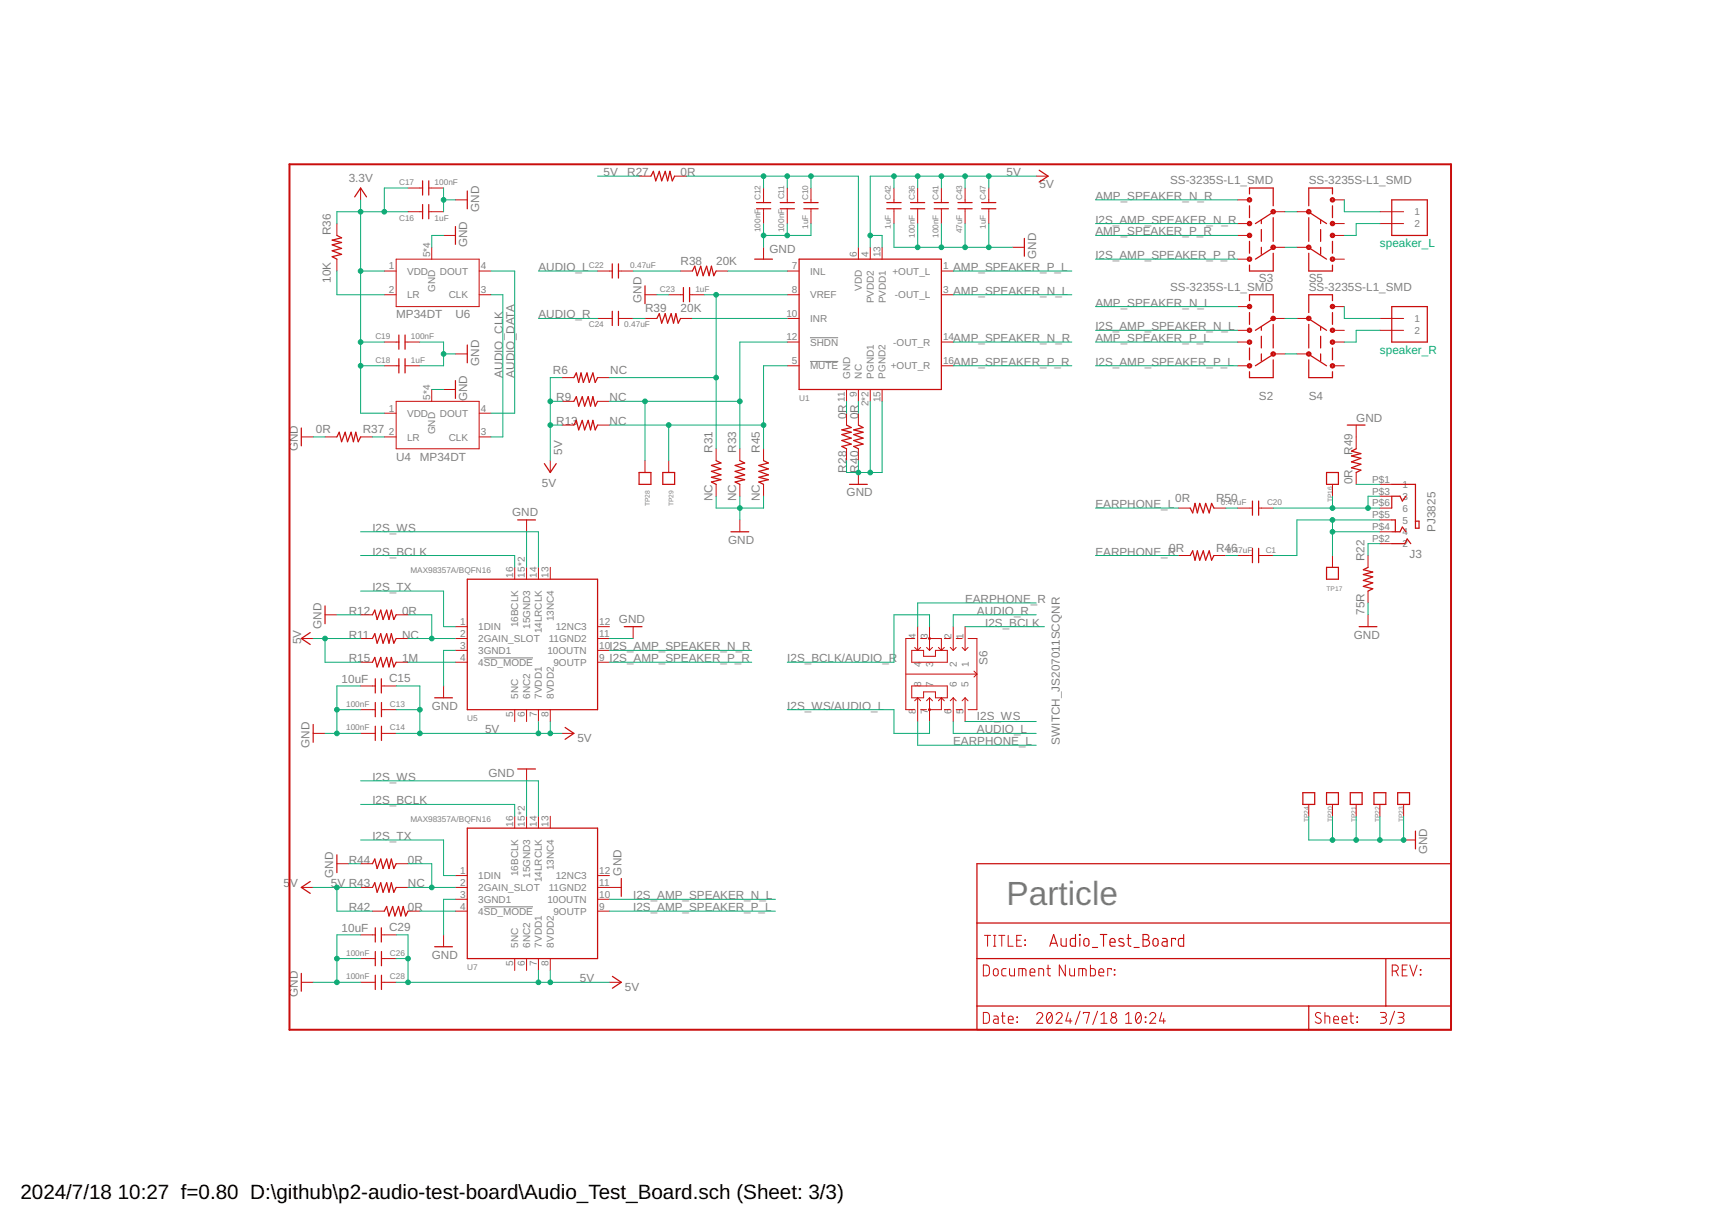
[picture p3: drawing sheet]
<svg xmlns="http://www.w3.org/2000/svg" width="297mm" height="210mm" viewBox="0 0 297 210" stroke-linecap="round" stroke-linejoin="round" font-family="sans-serif">
<path d="M138.8 57.9h4.9M138.8 61.9h4.9M82.9 112.7h8.5M82.9 155.4h8.5" fill="none" stroke="#808080" stroke-width=".17"/>
<path d="M49.6 28.2h199.1v148.2h-199.1z" fill="none" stroke="#c90d0c" stroke-width=".34"/>
<g fill="none" stroke="#c90d0c" stroke-width=".21">
<path d="M60.8 33.7l1-1.5 1 1.5M72.4 31v2.4M72.4 35.1v2.4M73.5 31v2.4M73.5 35.1v2.4M78.1 38.8v3.1M80.1 32.7v3.1M111.6 30.2l.4-.8 .4 1.6 .6-1.6 .4 1.6 .6-1.6 .4 1.6 .4-1.6 .4 1.6 .4-.8M129.7 35.8h2.4M129.7 34.7h2.4M133.7 35.8h2.5M133.7 34.7h2.5"/>
<path d="M137.8 35.8h2.4M137.8 34.7h2.4M152 35.8h2.5M152 34.7h2.5M156.1 35.8h2.4M156.1 34.7h2.4M160.1 35.8h2.5M160.1 34.7h2.5M164.2 35.8h2.4M164.2 34.7h2.4M168.3 35.8h2.4M168.3 34.7h2.4"/>
<path d="M178.1 29.2l1.5 1-1.5 1M214.2 33.2v-1h4v3.1M214.2 35.3v2M216.2 37.7v.6M216.2 39.3v2.1M218 36.5l-2.8 1.8M218.2 37.3v4.1M224.3 37.3v4.1M224.5 36.5l2.9 1.8M226.4 37.7v.6M226.4 39.3v2.1M228.4 33.2v-1h-4.1v3.1"/>
<path d="M228.4 35.3v2M238.5 34.2h6.1v6.1h-6.1zM57.7 40.3l.8 .4-1.6 .4 1.6 .5-1.6 .4 1.6 .6-1.6 .4 1.6 .6-1.6 .4 .8 .4M68.4 57.4v2.4M69.4 57.4v2.4M80.1 59.1v3.1M104.9 45.2v2.4M104.9 53.3v2.5M106 45.2v2.4M106 53.3v2.5M110.6 49v3M112.6 54.6l.4-.9 .4 1.7 .6-1.7 .4 1.7 .6-1.7 .4 1.7 .4-1.7 .4 1.7 .4-.8"/>
<path d="M117.1 49.3v2.4M118.2 49.3v2.4M118.7 46.4l.4-.8 .4 1.6 .6-1.6 .4 1.6 .6-1.6 .4 1.6 .4-1.6 .4 1.6 .4-.8M129.3 44.4h3.1M137 44.4h24.4v22.3h-24.4zM175.6 40.9v3M214.2 41.4v2M214.2 51.5v-1h4v3.1M214.2 53.6v2M214.2 59.6v2.1M216.2 42.4v1.2M216.2 56v.6"/>
<path d="M216.2 57.6v2M218 42.6l-2.8 1.8M218 54.8l-2.8 1.8M218.2 43.4v3h-4v-1M218.2 55.6v4M224.3 43.4v3h4.1v-1M224.3 55.6v4M224.5 42.6l2.9 1.8M224.5 54.8l2.9 1.8M226.4 42.4v1.2M226.4 56v.6M226.4 57.6v2"/>
<path d="M228.4 51.5v-1h-4.1v3.1M228.4 41.4v2M228.4 53.6v2M228.4 59.6v2.1M238.5 52.5h6.1v6.1h-6.1zM51.6 73.3v3.1M57.7 74.9l.4-.8 .4 1.6 .7-1.6 .4 1.6 .6-1.6 .4 1.6 .4-1.6 .4 1.6 .4-.8M68.4 61.5v2.4M69.4 61.5v2.4M78.1 65.2v3.1M93.3 79.4l1 1.6 1-1.6M98.4 64.7l.4-.8 .4 1.6 .4-1.6 .4 1.6 .6-1.6 .4 1.6 .6-1.6 .4 1.6 .4-.8"/>
<path d="M98.4 68.8l.4-.8 .4 1.6 .6-1.6 .4 1.6 .6-1.6 .4 1.6 .4-1.6 .4 1.6 .4-.8M98.4 72.8l.4-.8 .4 1.7 .6-1.7 .4 1.7 .6-1.7 .4 1.7 .4-1.7 .4 1.7 .4-.9M122.7 78.9l.9 .4-1.7 .5 1.7 .5-1.7 .5 1.7 .6-1.7 .4 1.7 .4-1.7 .4 .8 .4M126.8 78.9l.8 .4-1.6 .5 1.6 .5-1.6 .5 1.6 .6-1.6 .4 1.6 .4-1.6 .4 .8 .4M130.9 78.9l.8 .4-1.6 .5 1.6 .5-1.6 .5 1.6 .6-1.6 .4 1.6 .4-1.6 .4 .8 .4M145.1 72.8l.8 .5-1.6 .4 1.6 .4-1.6 .4 1.6 .6-1.6 .4 1.6 .6-1.6 .4 .8 .4M147.1 72.8l.8 .5-1.6 .4 1.6 .4-1.6 .4 1.6 .6-1.6 .4 1.6 .6-1.6 .4 .8 .4M216.2 60.6v1.3M218 60.9l-2.8 1.8M218.2 61.7v3h-4v-1M224.3 61.7v3h4.1v-1M224.5 60.9l2.9 1.8"/>
<path d="M226.4 60.6v1.3M230.9 72.8h3.1M232.5 76.9l-.9 .4 1.7 .4-1.7 .4 1.7 .4-1.7 .6 1.7 .4-1.7 .7 1.7 .4-.8 .4M80.1 99.3h22.3v22.3h-22.3zM88.7 89.1h3.1M109.5 81h2.1v2h-2.1zM113.6 81h2v2h-2zM125.3 91.1h3M145.6 83h3.1M204 95.2l.4-.8 .4 1.6 .4-1.6 .4 1.6 .6-1.6 .5 1.6 .6-1.6 .4 1.6 .4-.8M204 87.1l.4 .8 .4-1.6 .4 1.6 .4-1.6 .6 1.6 .5-1.6 .6 1.6 .4-1.6 .4 .8M214.7 85.9v2.4"/>
<path d="M214.7 94v2.4M215.7 85.9v2.4M215.7 94v2.4M227.4 97.2h2v2.1h-2zM227.4 81h2v2h-2zM234.5 97.2l-.8 .4 1.6 .4-1.6 .4 1.6 .4-1.6 .7 1.6 .4-1.6 .6 1.6 .4-.8 .4M238.5 83h4.1v7.5h.6v-1.2h-.6M238.5 89.1h.7v2M238.5 93.2h2.3l.4-.8 .6 .8M238.5 85v2.1M238.6 91.1h1.4l.4-.8 .6 .8M238.6 85h1.4l.4 .9 .6-.9"/>
<path d="M53.2 108.4l-1.6 1 1.6 1M55.7 103.8v3.1M63.8 113.5l.4-.9 .4 1.7 .7-1.7 .4 1.7 .6-1.7 .4 1.7 .4-1.7 .4 1.7 .4-.8M63.8 109.4l.4-.8 .4 1.6 .7-1.6 .4 1.6 .6-1.6 .4 1.6 .4-1.6 .4 1.6 .4-.8M63.8 105.3l.4-.8 .4 1.7 .7-1.7 .4 1.7 .6-1.7 .4 1.7 .4-1.7 .4 1.7 .4-.9M64.3 116.3v2.4M65.4 116.3v2.4M74.5 119.6h3.1M107 107.4h3M233 107.4h3M53.7 124.1v3.1M64.3 120.4v2.4"/>
<path d="M64.3 124.4v2.5M65.4 120.4v2.4M65.4 124.4v2.5M88.7 131.8h3.1M96.9 124.7l1.5 1-1.5 1M223.3 135.8h2v2h-2zM227.4 135.8h2v2h-2zM231.4 135.8h2.1v2h-2.1zM235.5 135.8h2v2h-2zM239.6 135.8h2v2h-2zM53.2 151l-1.6 1.1 1.6 1M57.7 146.5v3"/>
<path d="M63.8 152.1l.4-.8 .4 1.6 .7-1.6 .4 1.6 .6-1.6 .4 1.6 .4-1.6 .4 1.6 .4-.8M63.8 148l.4-.8 .4 1.6 .7-1.6 .4 1.6 .6-1.6 .4 1.6 .4-1.6 .4 1.6 .4-.8M64.3 159v2.4M65.4 159v2.4M65.9 156.1l.4-.8 .4 1.7 .6-1.7 .4 1.7 .6-1.7 .4 1.7 .4-1.7 .4 1.7 .4-.9M80.1 141.9h22.3v22.4h-22.3zM106.5 150.5v3.1M167.4 148h81.3v28.4h-81.3zM167.4 158.2h81.3M242.6 142.4v3.1M51.6 166.8v3M64.3 163v2.5"/>
<path d="M64.3 167.1v2.4M65.4 163v2.5M65.4 167.1v2.4M74.5 162.2h3.1M105 167.3l1.5 1-1.5 1M167.4 164.3h81.3M167.4 172.4h81.3M224.3 172.4v4M237.5 164.3v8.1"/>
</g>
<g fill="none" stroke="#c90d0c" stroke-width=".17">
<path d="M57.7 38.3v2M61.8 32.2v2M69.9 36.3h2.5M69.9 32.2h2.5M73.5 36.3h2.5M73.5 32.2h2.5M78.1 34.2h2M109.5 30.2h2.1M115.6 30.2h2.1M130.9 32.2v2.5M130.9 35.8v2.5M134.9 32.2v2.5"/>
<path d="M134.9 35.8v2.5M139 32.2v2.5M139 35.8v2.5M153.2 32.2v2.5M153.2 35.8v2.5M157.3 32.2v2.5M157.3 35.8v2.5M161.4 32.2v2.5M161.4 35.8v2.5M165.4 32.2v2.5M165.4 35.8v2.5M169.5 32.2v2.5"/>
<path d="M169.5 35.8v2.5M177.6 30.2h2M212.1 34.2h2.1M212.1 38.3h2.1M218.2 36.3h2.1M222.3 36.3h2M228.4 34.2h2M228.4 38.3h2M236.5 36.3h4.1M236.5 38.3h4.1M57.7 44.4v2M65.9 46.4h2"/>
<path d="M65.9 50.5h2M65.9 58.6h2.5M67.9 44.4h14.2v8.1h-14.2zM69.4 58.6h2.6M74 42.4v2M76 40.3h2.1M82.1 46.4h2.1M82.1 50.5h2.1M102.4 46.4h2.5M102.4 54.6h2.5M106 46.4h2.5M106 54.6h2.5"/>
<path d="M110.6 50.5h2M110.6 54.6h2M114.6 50.5h2.5M116.6 46.4h2.1M116.6 54.6h2.1M118.2 50.5h2.5M122.7 46.4h2.1M130.9 42.4v2M134.9 46.4h2.1M134.9 50.5h2.1M134.9 58.6h2.1M134.9 54.6h2.1"/>
<path d="M147.1 42.4v2M149.2 42.4v2M151.2 42.4v2M161.4 46.4h2M161.4 50.5h2M161.4 58.6h2M173.5 42.4h2.1M212.1 44.4h2.1M212.1 52.5h2.1M212.1 58.6h2.1M212.1 40.3h2.1M212.1 56.6h2.1"/>
<path d="M218.2 54.6h2.1M218.2 42.4h2.1M222.3 54.6h2M222.3 42.4h2M228.4 44.4h2M228.4 52.5h2M228.4 58.6h2M228.4 40.3h2M228.4 56.6h2M236.5 54.6h4.1M236.5 56.6h4.1M51.6 74.9h2.1"/>
<path d="M55.7 74.9h2M61.8 74.9h2M65.9 70.8h2M65.9 74.9h2M65.9 62.7h2.5M67.9 68.8h14.2v8.1h-14.2zM69.4 62.7h2.6M74 66.7v2.1M76 66.7h2.1M78.1 60.6h2M82.1 70.8h2.1M82.1 74.9h2.1"/>
<path d="M94.3 78.9v2.1M96.4 68.8h2M96.4 64.7h2M96.4 72.8h2M102.4 68.8h2.1M102.4 64.7h2.1M102.4 72.8h2.1M110.6 78.9v2.1M114.6 78.9v2.1M122.7 76.9v2M126.8 76.9v2M130.9 76.9v2"/>
<path d="M134.9 62.7h2.1M145.1 66.7v2.1M145.1 70.8v2M145.1 76.9v2M147.1 66.7v2.1M147.1 70.8v2M147.1 76.9v2M149.2 66.7v2.1M151.2 66.7v2.1M161.4 62.7h2M212.1 62.7h2.1M218.2 60.6h2.1"/>
<path d="M222.3 60.6h2M228.4 62.7h2M232.5 72.8v4.1M88.2 97.2v2.1M90.3 89.1v2M90.3 97.2v2.1M92.3 97.2v2.1M94.3 97.2v2.1M122.7 83v2M126.8 83v2M126.8 89.1v2M130.9 83v2"/>
<path d="M147.1 81v2M202 95.2h2M202 87.1h2M208.1 95.2h2M208.1 87.1h2M212.1 95.2h2.6M212.1 87.1h2.6M215.7 95.2h2.5M215.7 87.1h2.5M228.4 83v2M228.4 95.2v2M232.5 81v2"/>
<path d="M234.5 95.2v2M236.5 87.1h2M236.5 83h2M236.5 91.1h2M236.5 85h2M236.5 93.2h2M236.5 89.1h2M51.6 109.4h2.1M55.7 105.3h2M61.8 109.4h2M61.8 113.5h2M61.8 117.5h2.5"/>
<path d="M61.8 105.3h2M65.4 117.5h2.5M67.9 109.4h2M67.9 113.5h2M67.9 105.3h2M76 117.5v2.1M78.1 107.4h2M78.1 109.4h2M78.1 111.4h2M78.1 113.5h2M102.4 107.4h2.1M102.4 109.4h2.1"/>
<path d="M102.4 111.4h2.1M102.4 113.5h2.1M108.5 107.4v2M155.3 115.5h12.1M156.3 111.4h2v1.1h2v-1.1h2.1v2.1h-6.1zM156.3 117.5h6.1v2.1h-2.1v-1h-2v1h-2zM156.8 109.4h-1.5v12.2h1.5M156.8 110.9l.5 .5M157.3 107.4v4M157.3 119.6v4M157.3 119.6l.5 .5M157.3 119.6l-.5 .5"/>
<path d="M157.8 109.4h1M157.8 110.9l-.5 .5M158.8 110.9l.5 .5M159.3 109.4h2.1v2M159.3 107.4v4M159.3 119.6v4M159.3 119.6l.5 .5M159.3 119.6l-.5 .5M159.8 110.9l-.5 .5M160.8 110.9l.6 .5M161.4 119.6v2h-2.1M161.4 119.6l.5 .5"/>
<path d="M161.4 119.6l-.6 .5M161.9 109.4h1M161.9 110.9l-.5 .5M162.9 110.9l.5 .5M163.4 107.4v4M163.4 119.6v4M163.4 119.6l.5 .5M163.4 119.6l-.5 .5M163.9 109.4h1M163.9 110.9l-.5 .5M164.9 110.9l.5 .5M165.4 107.4v4"/>
<path d="M165.4 119.6v4M165.4 119.6l.5 .5M165.4 119.6l-.5 .5M165.9 109.4h1.5v12.2h-1.5M165.9 110.9l-.5 .5M166.9 115l.5 .5M167.4 115.5l-.5 .5M234.5 101.3v2M234.5 105.3v2.1M53.7 125.7h2M61.8 121.6h2.5M61.8 125.7h2.5"/>
<path d="M65.4 121.6h2.5M65.4 125.7h2.5M88.2 121.6v2M88.2 139.9v2M90.3 121.6v2M90.3 131.8v2M90.3 139.9v2M92.3 121.6v2M92.3 139.9v2M94.3 121.6v2M94.3 139.9v2M96.4 125.7h2"/>
<path d="M157.8 121.6h1M161.9 121.6h1M163.9 121.6h1M224.3 137.8v2.1M228.4 137.8v2.1M232.5 137.8v2.1M236.5 137.8v2.1M240.6 137.8v2.1M51.6 152.1h2.1M57.7 148h2.1M61.8 152.1h2M61.8 148h2"/>
<path d="M63.8 156.1h2.1M67.9 152.1h2M67.9 148h2M69.9 156.1h2.1M78.1 150h2M78.1 152.1h2M78.1 154.1h2M78.1 156.1h2M102.4 150h2.1M102.4 152.1h4.1M102.4 154.1h2.1M102.4 156.1h2.1"/>
<path d="M240.6 143.9h2M51.6 168.3h2.1M61.8 164.3h2.5M61.8 168.3h2.5M61.8 160.2h2.5M65.4 160.2h2.5M65.4 164.3h2.5M65.4 168.3h2.5M76 160.2v2M88.2 164.3v2M90.3 164.3v2M92.3 164.3v2"/>
<path d="M94.3 164.3v2M104.5 168.3h2M168.6 173.5h.6l.3 .3 .1 1-.1 .3-.3 .2h-.6zM168.6 165.4h.6l.3 .3 .1 1-.1 .3-.3 .2h-.6zM168.7 160.3h1.1M169.3 160.3v1.8M170.3 160.3h.4M170.3 162.1h.4M170.3 174.1h.6l.2 .2v1h-.5a.36 .36 0 0 1-.3-.3 .36 .36 0 0 1 .3-.4h.5M170.4 166.1l.3-.1 .3 .1 .1 .7a.41 .41 0 0 1-.4 .4 .41 .41 0 0 1-.4-.4zM170.5 160.3v1.8M171.2 160.3h1"/>
<path d="M171.6 174.1h.7M171.7 160.3v1.8M171.9 173.5v1.7l.4 .1M172.4 166h-.5l-.2 .3v.7l.2 .2h.5M172.8 160.3v1.8h.9M172.8 174.7h.9a.43 .43 0 0 0-.3-.6 .43 .43 0 0 0-.6 .4l.1 .8h.8M173 166l.1 1 .3 .2h.5v-1.2M174.3 161.1h.6M174.3 174.3l.1 .1zM174.3 175.1l.1 .1zM174.6 167.2v-1.2h1l.2 .1 .1 1.1M175.1 160.3h-.8v1.8h.8"/>
<path d="M175.2 166v1.2M175.7 161.1l.1 .1zM175.7 161.9l.1 .1zM176.6 166.6h.8a.43 .43 0 0 0-.3-.6 .43 .43 0 0 0-.5 .4v.7l.8 .1M177.7 173.9a.5 .5 0 0 1 .7-.4 .5 .5 0 0 1 .2 .8l-.9 1h1M178.1 167.2v-1.2h.5l.3 .2v1M179.4 166h.6M179.6 173.6l.3-.1a1.11 1.11 0 0 1 0 1.8 1.15 1.15 0 0 1-.3-1.7zM179.6 165.4l.1 1.6 .3 .2M180.3 173.9l-.8 1M181 173.9a.51 .51 0 0 1 .7-.4 .51 .51 0 0 1 .2 .8l-.9 1h1.1M182.6 165.4v1.8l-1-1.8v1.8"/>
<path d="M183.1 173.5l-.4 1.4h1M183.3 166l.1 1 .3 .2h.5v-1.2M183.4 174.5v.8M184.9 167.2v-1.2l1.2 .1 .1 1.1M185.1 173.3l-.8 2.3M185.5 166v1.2M185.7 173.7v-.2h1l-.5 1.8M186.9 165.4v1.8h.6l.2-.3v-.7l-.3-.2h-.5M188.1 173.3l-.8 2.3M188.3 166.6h.9a.44 .44 0 0 0-.3-.6 .44 .44 0 0 0-.6 .4l.1 .7 .8 .1M188.7 175.3h1M188.7 173.9l.5-.4v1.8"/>
<path d="M190.5 166.2v-.2h-.6v1.2M191 167l.1 .1zM191 166.1l.1 .1zM192.9 175.3h1.1M192.9 173.9l.6-.4v1.8M194.8 173.6l.3-.1a1.11 1.11 0 0 1 0 1.8h-.1a1.38 1.38 0 0 1-.2-1.7zM195.5 173.9l-.8 1M196.3 175.1l.1 .1zM196.3 174.3l.1 .1zM197.1 173.9a.5 .5 0 0 1 .7-.4 .5 .5 0 0 1 .1 .8l-.8 1h1M199.1 173.5l-.4 1.4h1.1M199.5 174.5v.8"/>
<path d="M226.4 173.6a.47 .47 0 0 0-.8 0 .47 .47 0 0 0 .1 .7l.6 .3a.47 .47 0 0 1 0 .7 .47 .47 0 0 1-.7-.1l-.2-.1M227.1 174.1h.6l.2 .2v1M227.1 173.5v1.8M228.6 174.7h.8a.43 .43 0 0 0-.3-.6 .43 .43 0 0 0-.5 .4l.1 .8h.7M230 174.7h.9a.43 .43 0 0 0-.3-.6 .43 .43 0 0 0-.6 .4l.1 .8h.8M231.4 174.1h.6M231.6 173.5v1.7l.4 .1M232.6 175.1l.1 .1zM232.6 174.3l.1 .1zM236.6 173.5h.6a.41 .41 0 0 1 .4 .4 .41 .41 0 0 1-.4 .4h-.4M237.1 174.3a.52 .52 0 0 1 .5 .5 .52 .52 0 0 1-.5 .5h-.5M238.6 166.4h.5a.52 .52 0 0 0 .6-.5 .52 .52 0 0 0-.6-.5h-.5v1.8"/>
<path d="M239 173.3l-.8 2.3M239.2 166.4l.5 .8M239.6 173.5h.6a.41 .41 0 0 1 .4 .4 .41 .41 0 0 1-.4 .4h-.4M240.1 174.3a.52 .52 0 0 1 .6 .5 .52 .52 0 0 1-.6 .5h-.5M240.3 166.2h.7M241.2 165.4h-.9v1.8h.9M241.6 165.4l.7 1.8 .6-1.8M243.4 166.1l.1 .1zM243.4 167l.1 .1z"/>
<circle cx="190.9" cy="174.8" r=".52"/>
<circle cx="190.9" cy="173.9" r=".41"/>
</g>
<g fill="none" stroke="#c90d0c" stroke-width=".19">
<path d="M179.9 162.1l.7-2 .7 2M180.1 161.6h1M181.9 160.8v1.1l.3 .2h.6v-1.3M184.3 160.1v2h-.6l-.2-.2v-.9l.2-.2h.6M185 160.1l.1 .1zM185.1 160.8v1.3M185.9 160.9l.1-.1a.44 .44 0 0 1 .6 .4v.5a.44 .44 0 0 1-.4 .4 .44 .44 0 0 1-.4-.4zM187.2 162.3h.9M188.6 160.1h1.1M189.1 160.1v2M190.2 161.5h.9a.47 .47 0 0 0-.3-.7 .47 .47 0 0 0-.6 .4l.1 .8 .8 .1M192.6 160.9l-.7-.1-.1 .4 .8 .4v.4a.75 .75 0 0 1-.8 0"/>
<path d="M193.2 160.8h.6M193.4 160.1v1.8l.4 .2M194.4 162.3h.9M195.9 160.1h.6a.44 .44 0 0 1 .4 .5 .44 .44 0 0 1-.4 .4 .56 .56 0 0 1 .5 .6 .56 .56 0 0 1-.5 .5h-.6zM195.9 161h.6M197.7 160.9l.2-.1a.44 .44 0 0 1 .6 .4v.5a.44 .44 0 0 1-.4 .4 .44 .44 0 0 1-.5-.4zM199.3 160.8h.5l.2 .2v1.1h-.5a.39 .39 0 0 1-.3-.4 .39 .39 0 0 1 .3-.3h.5M201.5 161v-.2h-.7v1.3M202.9 160.1v2h-.7l-.2-.3v-.8l.2-.2h.7"/>
</g>
<g fill="#c90d0c" stroke="#c90d0c" stroke-width=".17">
<path d="M159.2 121.5h.2v.2h-.2v-.1h.2h-.2z" fill-rule="evenodd"/>
<path d="M159.2 109.3h.2v.2h-.2v-.1h.2h-.2z" fill-rule="evenodd"/>
<path d="M224 42.2a.39 .39 0 0 1 .6-.1 .39 .39 0 0 1-.1 .6 .39 .39 0 0 1-.6-.3h.2l.1-.2a.18 .18 0 0 1 .3 .1 .18 .18 0 0 1-.1 .2 .18 .18 0 0 1-.2 0l-.3-.1z" fill-rule="evenodd"/>
<path d="M228 44.2a.39 .39 0 0 1 .7-.1 .39 .39 0 0 1-.1 .6 .39 .39 0 0 1-.6-.3h.2l.1-.2a.18 .18 0 0 1 .3 .1 .18 .18 0 0 1-.1 .3 .18 .18 0 0 1-.3-.1l-.2-.1z" fill-rule="evenodd"/>
<path d="M228 40.2a.39 .39 0 0 1 .7-.1 .39 .39 0 0 1-.2 .6 .39 .39 0 0 1-.5-.4h.2l.1-.1a.18 .18 0 0 1 .3 0 .18 .18 0 0 1-.1 .3 .18 .18 0 0 1-.3-.1l-.2-.1z" fill-rule="evenodd"/>
<path d="M228 38.1a.39 .39 0 0 1 .7-.1 .39 .39 0 0 1-.2 .7 .39 .39 0 0 1-.5-.4h.2l.1-.2a.18 .18 0 0 1 .3 .1 .18 .18 0 0 1-.1 .3 .18 .18 0 0 1-.3-.1l-.2-.1z" fill-rule="evenodd"/>
<path d="M228 34.1a.39 .39 0 0 1 .7-.1 .39 .39 0 0 1-.2 .6 .39 .39 0 0 1-.5-.4h.2l.1-.1a.18 .18 0 0 1 .3 0 .18 .18 0 0 1-.1 .3 .18 .18 0 0 1-.3-.1l-.2-.1z" fill-rule="evenodd"/>
<path d="M224 36.1a.39 .39 0 0 1 .6-.1 .39 .39 0 0 1-.1 .6 .39 .39 0 0 1-.6-.3h.2l.1-.2a.18 .18 0 0 1 .3 .1 .18 .18 0 0 1-.1 .2 .18 .18 0 0 1-.2 0l-.3-.1z" fill-rule="evenodd"/>
<path d="M217.9 42.2a.39 .39 0 0 1 .6-.1 .39 .39 0 0 1-.1 .6 .39 .39 0 0 1-.6-.3h.2l.1-.2a.18 .18 0 0 1 .3 .1 .18 .18 0 0 1-.1 .2 .18 .18 0 0 1-.2 0l-.3-.1z" fill-rule="evenodd"/>
<path d="M213.8 44.2a.39 .39 0 0 1 .7-.1 .39 .39 0 0 1-.2 .6 .39 .39 0 0 1-.5-.3h.2l.1-.2a.18 .18 0 0 1 .2 .1 .18 .18 0 0 1 0 .3 .18 .18 0 0 1-.3-.1l-.2-.1z" fill-rule="evenodd"/>
<path d="M213.8 40.2a.39 .39 0 0 1 .7-.1 .39 .39 0 0 1-.2 .6 .39 .39 0 0 1-.5-.4h.2l.1-.1a.18 .18 0 0 1 .2 0 .18 .18 0 0 1 0 .3 .18 .18 0 0 1-.3-.1l-.2-.1z" fill-rule="evenodd"/>
<path d="M213.8 38.1a.39 .39 0 0 1 .7-.1 .39 .39 0 0 1-.2 .7 .39 .39 0 0 1-.5-.4h.2l.1-.2a.18 .18 0 0 1 .2 .1 .18 .18 0 0 1 0 .3 .18 .18 0 0 1-.3-.1l-.2-.1z" fill-rule="evenodd"/>
<path d="M213.8 34.1a.39 .39 0 0 1 .7-.1 .39 .39 0 0 1-.2 .6 .39 .39 0 0 1-.5-.4h.2l.1-.1a.18 .18 0 0 1 .2 0 .18 .18 0 0 1 0 .3 .18 .18 0 0 1-.3-.1l-.2-.1z" fill-rule="evenodd"/>
<path d="M217.9 36.1a.39 .39 0 0 1 .6-.1 .39 .39 0 0 1-.1 .6 .39 .39 0 0 1-.6-.3h.2l.1-.2a.18 .18 0 0 1 .3 .1 .18 .18 0 0 1-.1 .2 .18 .18 0 0 1-.2 0l-.3-.1z" fill-rule="evenodd"/>
<path d="M224 60.5a.39 .39 0 0 1 .6-.1 .39 .39 0 0 1-.1 .6 .39 .39 0 0 1-.6-.4h.2a.19 .19 0 0 1 .3-.1 .19 .19 0 0 1 0 .3l-.5-.2z" fill-rule="evenodd"/>
<path d="M228 62.5a.39 .39 0 0 1 .7-.1 .39 .39 0 0 1-.2 .6 .39 .39 0 0 1-.5-.3h.2a.19 .19 0 0 1 .3-.2 .19 .19 0 0 1 0 .3l-.5-.1z" fill-rule="evenodd"/>
<path d="M228 58.4a.39 .39 0 0 1 .7-.1 .39 .39 0 0 1-.2 .7 .39 .39 0 0 1-.5-.4h.2a.19 .19 0 0 1 .3-.1 .19 .19 0 0 1 0 .3l-.5-.2z" fill-rule="evenodd"/>
<path d="M228 56.4a.39 .39 0 0 1 .7-.1 .39 .39 0 0 1-.1 .6 .39 .39 0 0 1-.6-.3h.2l.1-.2a.18 .18 0 0 1 .3 .1 .18 .18 0 0 1-.1 .2 .18 .18 0 0 1-.3 0l-.2-.1z" fill-rule="evenodd"/>
<path d="M228 52.3a.39 .39 0 0 1 .7-.1 .39 .39 0 0 1-.1 .7 .39 .39 0 0 1-.6-.4h.2l.1-.1a.18 .18 0 0 1 .3 0 .18 .18 0 0 1-.1 .3 .18 .18 0 0 1-.3-.1l-.2-.1z" fill-rule="evenodd"/>
<path d="M224 54.4a.39 .39 0 0 1 .6-.1 .39 .39 0 0 1-.1 .6 .39 .39 0 0 1-.6-.3h.2l.1-.2a.18 .18 0 0 1 .3 .1 .18 .18 0 0 1-.1 .2 .18 .18 0 0 1-.2 0l-.3-.1z" fill-rule="evenodd"/>
<path d="M217.9 60.5a.39 .39 0 0 1 .6-.1 .39 .39 0 0 1-.1 .6 .39 .39 0 0 1-.6-.4h.2a.19 .19 0 0 1 .3-.1 .19 .19 0 0 1 0 .3l-.5-.2z" fill-rule="evenodd"/>
<path d="M213.8 62.5a.39 .39 0 0 1 .7-.1 .39 .39 0 0 1-.2 .6 .39 .39 0 0 1-.5-.3h.2l.1-.2a.18 .18 0 0 1 .2 .1 .18 .18 0 0 1 0 .2 .18 .18 0 0 1-.3 0v-.1h-.2z" fill-rule="evenodd"/>
<path d="M213.8 58.4a.39 .39 0 0 1 .7-.1 .39 .39 0 0 1-.2 .7 .39 .39 0 0 1-.5-.4h.2l.1-.1a.18 .18 0 0 1 .2 0 .18 .18 0 0 1 0 .3 .18 .18 0 0 1-.3-.1v-.1h-.2z" fill-rule="evenodd"/>
<path d="M213.8 56.4a.39 .39 0 0 1 .7-.1 .39 .39 0 0 1-.2 .6 .39 .39 0 0 1-.5-.3h.2l.1-.2a.18 .18 0 0 1 .2 .1 .18 .18 0 0 1 0 .2 .18 .18 0 0 1-.3 0l-.2-.1z" fill-rule="evenodd"/>
<path d="M213.8 52.3a.39 .39 0 0 1 .7-.1 .39 .39 0 0 1-.2 .7 .39 .39 0 0 1-.5-.4h.2l.1-.1a.18 .18 0 0 1 .2 0 .18 .18 0 0 1 0 .3 .18 .18 0 0 1-.3-.1l-.2-.1z" fill-rule="evenodd"/>
<path d="M217.9 54.4a.39 .39 0 0 1 .6-.1 .39 .39 0 0 1-.1 .6 .39 .39 0 0 1-.6-.3h.2l.1-.2a.18 .18 0 0 1 .3 .1 .18 .18 0 0 1-.1 .2 .18 .18 0 0 1-.2 0l-.3-.1z" fill-rule="evenodd"/>
</g>
<g fill="none" stroke="#0dab76" stroke-width=".17">
<path d="M61.8 34.2v36.6h4.1M69.9 36.3h-12.2v2M69.9 32.2h-4v4.1M76 32.2v4.1M76 34.2h2.1M102.4 30.2h7.1M117.7 30.2h29.4v12.2M130.9 30.2v2M130.9 38.3v4.1M134.9 30.2v2M134.9 38.3v2M139 38.3v2h-8.1"/>
<path d="M139 30.2v2M153.2 30.2v2M153.2 38.3v4.1h20.3M157.3 30.2v2M157.3 38.3v4.1M161.4 30.2v2M161.4 38.3v4.1M165.4 30.2v2M165.4 38.3v4.1M169.5 30.2v2M169.5 38.3v4.1M177.6 30.2h-28.4v12.2"/>
<path d="M187.8 34.2h24.3M187.8 38.3h24.3M220.3 36.3h2M230.4 34.2v2.1h6.1M236.5 38.3h-4v2h-2.1M57.7 46.4v4.1h8.2M61.8 58.6h4.1M61.8 46.4h4.1M72 58.6h4v4.1h-4M76 40.3h-2v2.1M84.2 50.5h2v24.4h-2M84.2 46.4h4v24.4h-4"/>
<path d="M92.3 46.4h10.1M92.3 54.6h10.1M108.5 46.4h8.1M108.5 54.6h2.1M112.6 50.5h2M118.7 54.6h16.2M120.7 50.5h14.2M122.7 50.5v26.4M124.8 46.4h10.1M134.9 58.6h-8.1v18.3M149.2 40.3h2v2.1M163.4 58.6h20.3"/>
<path d="M163.4 50.5h20.3M163.4 46.4h20.3M187.8 40.3h24.3M187.8 58.6h24.3M187.8 52.5h24.3M187.8 56.6h24.3M187.8 44.4h24.3M220.3 42.4h2M220.3 54.6h2M230.4 52.5v2.1h6.1M236.5 56.6h-4v2h-2.1M53.7 74.9h2"/>
<path d="M61.8 62.7h4.1M63.8 74.9h2.1M74 66.7h2M76 60.6h2.1M94.3 72.8h2.1M94.3 68.8h2.1M96.4 64.7h-2.1v14.2M104.5 72.8h26.4M104.5 68.8h22.3M104.5 64.7h18.2M110.6 68.8v10.1M114.6 72.8v6.1"/>
<path d="M134.9 62.7h-4v14.2M145.1 68.8v2M147.1 68.8v2M147.1 78.9v2.1M149.2 68.8v12.2M151.2 68.8v12.2h-6.1v-2.1M163.4 62.7h20.3M187.8 62.7h24.3M220.3 60.6h2M61.8 95.2h26.4v2M61.8 91.1h30.5v6.1M90.3 91.1v6.1"/>
<path d="M122.7 85v2.1h8.2v-2.1M126.8 85v4.1M187.8 87.1h14.2M187.8 95.2h14.2M210.1 87.1h2M210.1 95.2h2M218.2 87.1h18.3M228.4 85v2.1M228.4 89.1v6.1M228.4 91.1h8.1M232.5 83h4M236.5 85h-2v2.1"/>
<path d="M236.5 93.2h-2v2M236.5 89.1h-14.2v6.1h-4.1M53.7 109.4h8.1M55.7 109.4v4.1h6.1M57.7 105.3h4.1M61.8 117.5h-4.1v8.2M61.8 101.3h14.2v6.1h2.1M67.9 117.5h4.1v8.2M69.9 105.3h4.1v4.1M69.9 109.4h8.2M69.9 113.5h8.2M78.1 111.4h-2.1v6.1"/>
<path d="M104.5 111.4h24.3M104.5 109.4h4M104.5 113.5h24.3M159.3 107.4v-2.1h-6.1v8.2h-18.3M165.4 107.4h13.6M177.6 105.3h-14.2v2.1M177.6 103.3h-20.3v4.1M234.5 103.3v2M55.7 125.7h6.1M57.7 121.6h4.1M61.8 137.8h26.4v2.1M61.8 133.8h30.5v6.1"/>
<path d="M67.9 125.7h28.5M67.9 121.6h4.1M90.3 133.8v6.1M92.3 123.6v2.1M94.3 123.6v2.1M134.9 121.6h18.3v4.1h6.1v-2.1M157.3 123.6v4.1h20.3M163.4 123.6v2.1h14.2M165.4 123.6h12.2M224.3 139.9v4h16.3v-4M228.4 139.9v4M232.5 139.9v4"/>
<path d="M236.5 139.9v4M53.7 152.1h8.1M57.7 152.1v4h6.1M59.8 148h2M61.8 143.9h14.2v6.1h2.1M69.9 148h4.1v4.1M69.9 152.1h8.2M72 156.1h6.1M78.1 154.1h-2.1v6.1M104.5 154.1h28.4M104.5 156.1h28.4M53.7 168.3h8.1"/>
<path d="M57.7 164.3h4.1M61.8 160.2h-4.1v8.1M67.9 160.2h2v8.1M67.9 168.3h36.6M67.9 164.3h2M92.3 166.3v2M94.3 166.3v2"/>
</g>
<g fill="#0dab76" stroke="#0dab76" stroke-width=".17">
<circle cx="57.7" cy="125.7" r=".4"/>
<circle cx="57.7" cy="121.6" r=".4"/>
<circle cx="76" cy="34.2" r=".4"/>
<circle cx="76" cy="60.6" r=".4"/>
<circle cx="147.1" cy="81" r=".4"/>
<circle cx="149.2" cy="81" r=".4"/>
<circle cx="57.7" cy="168.3" r=".4"/>
<circle cx="57.7" cy="164.3" r=".4"/>
<circle cx="126.8" cy="87.1" r=".4"/>
<circle cx="130.9" cy="40.3" r=".4"/>
<circle cx="134.9" cy="40.3" r=".4"/>
<circle cx="161.4" cy="42.4" r=".4"/>
<circle cx="157.3" cy="42.4" r=".4"/>
<circle cx="165.4" cy="42.4" r=".4"/>
<circle cx="169.5" cy="42.4" r=".4"/>
<circle cx="240.6" cy="143.9" r=".4"/>
<circle cx="236.5" cy="143.9" r=".4"/>
<circle cx="232.5" cy="143.9" r=".4"/>
<circle cx="228.4" cy="143.9" r=".4"/>
<circle cx="74" cy="109.4" r=".4"/>
<circle cx="74" cy="152.1" r=".4"/>
<circle cx="130.9" cy="72.8" r=".4"/>
<circle cx="114.6" cy="72.8" r=".4"/>
<circle cx="126.8" cy="68.8" r=".4"/>
<circle cx="110.6" cy="68.8" r=".4"/>
<circle cx="122.7" cy="64.7" r=".4"/>
<circle cx="122.7" cy="50.5" r=".4"/>
<circle cx="228.4" cy="89.1" r=".4"/>
<circle cx="228.4" cy="91.1" r=".4"/>
<circle cx="234.5" cy="87.1" r=".4"/>
<circle cx="228.4" cy="87.1" r=".4"/>
<circle cx="130.9" cy="30.2" r=".4"/>
<circle cx="139" cy="30.2" r=".4"/>
<circle cx="134.9" cy="30.2" r=".4"/>
<circle cx="149.2" cy="40.3" r=".4"/>
<circle cx="153.2" cy="30.2" r=".4"/>
<circle cx="157.3" cy="30.2" r=".4"/>
<circle cx="161.4" cy="30.2" r=".4"/>
<circle cx="165.4" cy="30.2" r=".4"/>
<circle cx="169.5" cy="30.2" r=".4"/>
<circle cx="94.3" cy="125.7" r=".4"/>
<circle cx="92.3" cy="125.7" r=".4"/>
<circle cx="72" cy="121.6" r=".4"/>
<circle cx="72" cy="125.7" r=".4"/>
<circle cx="69.9" cy="164.3" r=".4"/>
<circle cx="69.9" cy="168.3" r=".4"/>
<circle cx="92.3" cy="168.3" r=".4"/>
<circle cx="94.3" cy="168.3" r=".4"/>
<circle cx="94.3" cy="72.8" r=".4"/>
<circle cx="94.3" cy="68.8" r=".4"/>
<circle cx="55.7" cy="109.4" r=".4"/>
<circle cx="57.7" cy="152.1" r=".4"/>
<circle cx="61.8" cy="46.4" r=".4"/>
<circle cx="65.9" cy="36.3" r=".4"/>
<circle cx="61.8" cy="62.7" r=".4"/>
<circle cx="61.8" cy="36.3" r=".4"/>
<circle cx="61.8" cy="58.6" r=".4"/>
</g>
<text font-size="5.7" fill="#808080" x="172.5" y="155.1">Particle</text>
<g font-size="3.5">
<text x="3.5" y="205.4">2024/7/18</text>
<text x="20.2" y="205.4">10:27 f=0.80 D:\github\p2-audio-test-board\Audio_Test_Board.sch (Sheet: 3/3)</text>
</g>
<g font-size="2" fill="#808080">
<text x="59.8" y="31.2">3.3V</text>
<text x="103.5" y="30.2">5V</text>
<text x="107.5" y="30.2">R27</text>
<text x="116.7" y="30.2">0R</text>
<text x="172.5" y="30.2">5V</text>
<text x="178.2" y="32.2">5V</text>
<text x="187.8" y="34.2">AMP_SPEAKER_N_R</text>
<text x="200.6" y="31.6">SS-3235S-L1_SMD</text>
<text x="224.3" y="31.6">SS-3235S-L1_SMD</text>
<text x="56.7" y="40.3" transform="rotate(-90 56.7 40.3)">R36</text>
<text x="82.1" y="36.3" transform="rotate(-90 82.1 36.3)">GND</text>
<text x="187.8" y="38.3">I2S_AMP_SPEAKER_N_R</text>
<text x="187.8" y="40.3">AMP_SPEAKER_P_R</text>
<text x="80.1" y="42.4" transform="rotate(-90 80.1 42.4)">GND</text>
<text x="92.3" y="46.4">AUDIO_L</text>
<text x="116.7" y="45.4">R38</text>
<text x="122.8" y="45.4">20K</text>
<text x="131.9" y="43.4">GND</text>
<text x="163.4" y="46.4">AMP_SPEAKER_P_L</text>
<text x="177.6" y="44.4" transform="rotate(-90 177.6 44.4)">GND</text>
<text x="187.8" y="44.4">I2S_AMP_SPEAKER_P_R</text>
<text x="56.7" y="48.5" transform="rotate(-90 56.7 48.5)">10K</text>
<text x="109.9" y="51.9" transform="rotate(-90 109.9 51.9)">GND</text>
<text x="110.6" y="53.5">R39</text>
<text x="116.7" y="53.5">20K</text>
<text x="163.4" y="50.5">AMP_SPEAKER_N_L</text>
<text x="187.8" y="52.5">AMP_SPEAKER_N_L</text>
<text x="200.6" y="49.9">SS-3235S-L1_SMD</text>
<text x="215.8" y="48.3">S3</text>
<text x="224.3" y="49.9">SS-3235S-L1_SMD</text>
<text x="224.3" y="48.3">S5</text>
<text x="67.9" y="54.6">MP34DT</text>
<text x="78.1" y="54.6">U6</text>
<text x="92.3" y="54.6">AUDIO_R</text>
<text x="163.4" y="58.6">AMP_SPEAKER_N_R</text>
<text x="187.8" y="58.6">AMP_SPEAKER_P_L</text>
<text x="187.8" y="56.6">I2S_AMP_SPEAKER_N_L</text>
<text x="82.1" y="62.7" transform="rotate(-90 82.1 62.7)">GND</text>
<text x="86.2" y="64.7" transform="rotate(-90 86.2 64.7)">AUDIO_CLK</text>
<text x="88.2" y="64.7" transform="rotate(-90 88.2 64.7)">AUDIO_DATA</text>
<text x="94.8" y="64.1">R6</text>
<text x="104.6" y="64.1">NC</text>
<text x="163.4" y="62.7">AMP_SPEAKER_P_R</text>
<text x="187.8" y="62.7">I2S_AMP_SPEAKER_P_L</text>
<text x="80.1" y="68.8" transform="rotate(-90 80.1 68.8)">GND</text>
<text x="95.3" y="68.8">R9</text>
<text x="104.5" y="68.8">NC</text>
<text x="145.1" y="71.8" transform="rotate(-90 145.1 71.8)">0R</text>
<text x="147.1" y="71.8" transform="rotate(-90 147.1 71.8)">0R</text>
<text x="215.8" y="68.6">S2</text>
<text x="224.3" y="68.6">S4</text>
<text x="51" y="77.3" transform="rotate(-90 51 77.3)">GND</text>
<text x="54.1" y="74.3">0R</text>
<text x="62.2" y="74.3">R37</text>
<text x="95.3" y="72.8">R13</text>
<text x="96.3" y="77.9" transform="rotate(-90 96.3 77.9)">5V</text>
<text x="104.5" y="72.8">NC</text>
<text x="122.1" y="77.6" transform="rotate(-90 122.1 77.6)">R31</text>
<text x="126.2" y="77.6" transform="rotate(-90 126.2 77.6)">R33</text>
<text x="130.3" y="77.6" transform="rotate(-90 130.3 77.6)">R45</text>
<text x="231.8" y="77.9" transform="rotate(-90 231.8 77.9)">R49</text>
<text x="232.5" y="72.2">GND</text>
<text x="67.9" y="78.9">U4</text>
<text x="72" y="78.9">MP34DT</text>
<text x="92.9" y="83.4">5V</text>
<text x="145.1" y="81" transform="rotate(-90 145.1 81)">R28</text>
<text x="147.1" y="81" transform="rotate(-90 147.1 81)">R40</text>
<text x="231.8" y="83" transform="rotate(-90 231.8 83)">0R</text>
<text x="87.8" y="88.5">GND</text>
<text x="122.1" y="85.9" transform="rotate(-90 122.1 85.9)">NC</text>
<text x="126.2" y="85.9" transform="rotate(-90 126.2 85.9)">NC</text>
<text x="130.3" y="85.9" transform="rotate(-90 130.3 85.9)">NC</text>
<text x="145.1" y="85">GND</text>
<text x="187.8" y="87.1">EARPHONE_L</text>
<text x="201.4" y="86">0R</text>
<text x="208.4" y="86">R50</text>
<text x="63.8" y="95.2">I2S_BCLK</text>
<text x="63.8" y="91.1">I2S_WS</text>
<text x="124.8" y="93.2">GND</text>
<text x="187.8" y="95.2">EARPHONE_R</text>
<text x="200.4" y="94.6">0R</text>
<text x="208.4" y="94.6">R46</text>
<text x="241.6" y="95.6">J3</text>
<text x="246.1" y="91.1" transform="rotate(-90 246.1 91.1)">PJ3825</text>
<text x="63.8" y="101.3">I2S_TX</text>
<text x="233.9" y="96.2" transform="rotate(-90 233.9 96.2)">R22</text>
<text x="55.1" y="107.8" transform="rotate(-90 55.1 107.8)">GND</text>
<text x="59.8" y="105.3">R12</text>
<text x="68.9" y="105.3">0R</text>
<text x="106.1" y="106.8">GND</text>
<text x="165.4" y="103.3">EARPHONE_R</text>
<text x="167.4" y="105.3">AUDIO_R</text>
<text x="168.9" y="107.4">I2S_BCLK</text>
<text x="233.9" y="105.3" transform="rotate(-90 233.9 105.3)">75R</text>
<text x="51.6" y="110.4" transform="rotate(-90 51.6 110.4)">5V</text>
<text x="59.8" y="113.5">R15</text>
<text x="59.8" y="109.4">R11</text>
<text x="68.9" y="113.5">1M</text>
<text x="68.9" y="109.4">NC</text>
<text x="104.5" y="113.5">I2S_AMP_SPEAKER_P_R</text>
<text x="104.5" y="111.4">I2S_AMP_SPEAKER_N_R</text>
<text x="134.9" y="113.5">I2S_BCLK/AUDIO_R</text>
<text x="169.3" y="113.9" transform="rotate(-90 169.3 113.9)">S6</text>
<text x="232" y="109.4">GND</text>
<text x="58.6" y="117">10uF</text>
<text x="66.7" y="116.8">C15</text>
<text x="74" y="121.6">GND</text>
<text x="83.1" y="125.7">5V</text>
<text x="134.9" y="121.6">I2S_WS/AUDIO_L</text>
<text x="167.4" y="125.7">AUDIO_L</text>
<text x="167.4" y="123.4">I2S_WS</text>
<text x="53.1" y="128.1" transform="rotate(-90 53.1 128.1)">GND</text>
<text x="99" y="127.1">5V</text>
<text x="163.4" y="127.7">EARPHONE_L</text>
<text x="181.7" y="127.7" transform="rotate(-90 181.7 127.7)">SWITCH_JS207011SCQNR</text>
<text x="63.8" y="137.8">I2S_BCLK</text>
<text x="63.8" y="133.8">I2S_WS</text>
<text x="83.7" y="133.2">GND</text>
<text x="63.8" y="143.9">I2S_TX</text>
<text x="59.8" y="148">R44</text>
<text x="69.9" y="148">0R</text>
<text x="244.6" y="146.4" transform="rotate(-90 244.6 146.4)">GND</text>
<text x="48.6" y="152.1">5</text>
<text x="49.7" y="152.1">V</text>
<text x="56.7" y="152.1">5</text>
<text x="57.1" y="150.5" transform="rotate(-90 57.1 150.5)">GND</text>
<text x="57.8" y="152.1">V R43</text>
<text x="69.9" y="152.1">NC</text>
<text x="106.5" y="150" transform="rotate(-90 106.5 150)">GND</text>
<text x="108.5" y="154.1">I2S_AMP_SPEAKER_N_L</text>
<text x="58.6" y="159.7">10uF</text>
<text x="59.8" y="156.1">R42</text>
<text x="66.7" y="159.5">C29</text>
<text x="69.9" y="156.1">0R</text>
<text x="108.5" y="156.1">I2S_AMP_SPEAKER_P_L</text>
<text x="74" y="164.3">GND</text>
<text x="51" y="170.8" transform="rotate(-90 51 170.8)">GND</text>
<text x="99.4" y="168.3">5V</text>
<text x="107.1" y="169.7">5V</text>
</g>
<g font-size="2" fill="#0dab76">
<text x="236.5" y="42.4">speaker_L</text>
<text x="236.5" y="60.7">speaker_R</text>
</g>
<g font-size="1.7" fill="#808080">
<text x="242.4" y="36.9">1</text>
<text x="242.4" y="38.9">2</text>
<text x="66.7" y="46.1">1</text>
<text x="69.8" y="47">VDD</text>
<text x="73.7" y="44.1" transform="rotate(-90 73.7 44.1)">5*4</text>
<text x="75.4" y="47.1">DOUT</text>
<text x="82.4" y="46.1">4</text>
<text x="135.7" y="46.1">7</text>
<text x="138.8" y="47">INL</text>
<text x="146.8" y="44.1" transform="rotate(-90 146.8 44.1)">6</text>
<text x="148.9" y="44.1" transform="rotate(-90 148.9 44.1)">4</text>
<text x="150.9" y="44.1" transform="rotate(-90 150.9 44.1)">13</text>
<text x="153" y="47.1">+OUT_L</text>
<text x="161.6" y="46.1">1</text>
<text x="66.7" y="50.2">2</text>
<text x="69.8" y="51.1">LR</text>
<text x="74.6" y="50.1" transform="rotate(-90 74.6 50.1)">GND</text>
<text x="76.9" y="51.1">CLK</text>
<text x="82.4" y="50.2">3</text>
<text x="135.7" y="50.2">8</text>
<text x="138.8" y="51.1">VREF</text>
<text x="147.7" y="49.9" transform="rotate(-90 147.7 49.9)">VDD</text>
<text x="149.8" y="52" transform="rotate(-90 149.8 52)">PVDD2</text>
<text x="151.8" y="52" transform="rotate(-90 151.8 52)">PVDD1</text>
<text x="153.4" y="51.1">-OUT_L</text>
<text x="161.6" y="50.2">3</text>
<text x="134.8" y="58.3">12</text>
<text x="134.8" y="54.3">10</text>
<text x="138.8" y="59.2">SHDN</text>
<text x="138.8" y="55.2">INR</text>
<text x="153.1" y="59.2">-OUT_R</text>
<text x="161.6" y="58.3">14</text>
<text x="242.4" y="55.2">1</text>
<text x="242.4" y="57.2">2</text>
<text x="135.7" y="62.4">5</text>
<text x="138.8" y="63.3">MUTE</text>
<text x="145.7" y="64.9" transform="rotate(-90 145.7 64.9)">GND</text>
<text x="147.7" y="64.9" transform="rotate(-90 147.7 64.9)">NC</text>
<text x="149.8" y="64.9" transform="rotate(-90 149.8 64.9)">PGND1</text>
<text x="151.8" y="64.9" transform="rotate(-90 151.8 64.9)">PGND2</text>
<text x="152.7" y="63.3">+OUT_R</text>
<text x="161.6" y="62.4">16</text>
<text x="66.7" y="70.5">1</text>
<text x="69.8" y="71.4">VDD</text>
<text x="73.7" y="68.5" transform="rotate(-90 73.7 68.5)">5*4</text>
<text x="75.4" y="71.4">DOUT</text>
<text x="82.4" y="70.5">4</text>
<text x="144.8" y="68.8" transform="rotate(-90 144.8 68.8)">11</text>
<text x="146.8" y="68" transform="rotate(-90 146.8 68)">9</text>
<text x="148.9" y="69.6" transform="rotate(-90 148.9 69.6)">2*2</text>
<text x="150.9" y="68.9" transform="rotate(-90 150.9 68.9)">15</text>
<text x="66.7" y="74.6">2</text>
<text x="69.8" y="75.5">LR</text>
<text x="74.6" y="74.4" transform="rotate(-90 74.6 74.4)">GND</text>
<text x="76.9" y="75.5">CLK</text>
<text x="82.4" y="74.6">3</text>
<text x="235.2" y="82.7">P$1</text>
<text x="240.4" y="83.6">1</text>
<text x="235.2" y="84.7">P$3</text>
<text x="235.2" y="88.8">P$5</text>
<text x="235.2" y="86.8">P$6</text>
<text x="240.4" y="85.6">3</text>
<text x="240.4" y="89.7">5</text>
<text x="240.4" y="87.7">6</text>
<text x="235.2" y="90.8">P$4</text>
<text x="235.2" y="92.9">P$2</text>
<text x="240.4" y="91.7">4</text>
<text x="240.4" y="93.8">2</text>
<text x="87.9" y="99" transform="rotate(-90 87.9 99)">16</text>
<text x="90" y="99" transform="rotate(-90 90 99)">15*2</text>
<text x="92" y="99" transform="rotate(-90 92 99)">14</text>
<text x="94" y="99" transform="rotate(-90 94 99)">13</text>
<text x="78.9" y="107.1">1</text>
<text x="82" y="108">1DIN</text>
<text x="88.8" y="107.5" transform="rotate(-90 88.8 107.5)">16BCLK</text>
<text x="90.9" y="107.8" transform="rotate(-90 90.9 107.8)">15GND3</text>
<text x="94.9" y="106.4" transform="rotate(-90 94.9 106.4)">13NC4</text>
<text x="95.3" y="108">12NC3</text>
<text x="102.7" y="107.1">12</text>
<text x="78.9" y="109.1">2</text>
<text x="78.9" y="111.2">3</text>
<text x="78.9" y="113.2">4</text>
<text x="82" y="110">2GAIN_SLOT</text>
<text x="82" y="112">3GND1</text>
<text x="92.9" y="108.5" transform="rotate(-90 92.9 108.5)">14LRCLK</text>
<text x="93.8" y="112.1">10OUTN</text>
<text x="94" y="110">11GND2</text>
<text x="102.7" y="113.2">9</text>
<text x="102.7" y="111.2">10</text>
<text x="102.7" y="109.1">11</text>
<text x="157" y="109.6" transform="rotate(-90 157 109.6)">4</text>
<text x="159" y="109.6" transform="rotate(-90 159 109.6)">3</text>
<text x="163.1" y="109.6" transform="rotate(-90 163.1 109.6)">2</text>
<text x="165.1" y="109.6" transform="rotate(-90 165.1 109.6)">1</text>
<text x="82" y="114.1">4SD_MODE</text>
<text x="88.8" y="119.7" transform="rotate(-90 88.8 119.7)">5NC</text>
<text x="90.9" y="119.7" transform="rotate(-90 90.9 119.7)">6NC2</text>
<text x="92.9" y="119.7" transform="rotate(-90 92.9 119.7)">7VDD1</text>
<text x="94.9" y="114.1">9OUTP</text>
<text x="94.9" y="119.7" transform="rotate(-90 94.9 119.7)">8VDD2</text>
<text x="157.9" y="117.7" transform="rotate(-90 157.9 117.7)">8</text>
<text x="157.9" y="114.3" transform="rotate(-90 157.9 114.3)">4</text>
<text x="159.9" y="117.7" transform="rotate(-90 159.9 117.7)">7</text>
<text x="159.9" y="114.3" transform="rotate(-90 159.9 114.3)">3</text>
<text x="164" y="117.7" transform="rotate(-90 164 117.7)">6</text>
<text x="164" y="114.3" transform="rotate(-90 164 114.3)">2</text>
<text x="166" y="117.7" transform="rotate(-90 166 117.7)">5</text>
<text x="166" y="114.3" transform="rotate(-90 166 114.3)">1</text>
<text x="87.9" y="122.8" transform="rotate(-90 87.9 122.8)">5</text>
<text x="90" y="122.8" transform="rotate(-90 90 122.8)">6</text>
<text x="92" y="122.8" transform="rotate(-90 92 122.8)">7</text>
<text x="94" y="122.8" transform="rotate(-90 94 122.8)">8</text>
<text x="157" y="122.4" transform="rotate(-90 157 122.4)">8</text>
<text x="159" y="122.4" transform="rotate(-90 159 122.4)">7</text>
<text x="163.1" y="122.4" transform="rotate(-90 163.1 122.4)">6</text>
<text x="165.1" y="122.4" transform="rotate(-90 165.1 122.4)">5</text>
<text x="87.9" y="141.6" transform="rotate(-90 87.9 141.6)">16</text>
<text x="90" y="141.6" transform="rotate(-90 90 141.6)">15*2</text>
<text x="92" y="141.6" transform="rotate(-90 92 141.6)">14</text>
<text x="94" y="141.6" transform="rotate(-90 94 141.6)">13</text>
<text x="78.9" y="149.8">1</text>
<text x="94.9" y="149.1" transform="rotate(-90 94.9 149.1)">13NC4</text>
<text x="102.7" y="149.8">12</text>
<text x="78.9" y="151.8">2</text>
<text x="78.9" y="153.8">3</text>
<text x="78.9" y="155.8">4</text>
<text x="82" y="150.6">1DIN</text>
<text x="82" y="152.7">2GAIN_SLOT</text>
<text x="82" y="154.7">3GND1</text>
<text x="88.8" y="150.2" transform="rotate(-90 88.8 150.2)">16BCLK</text>
<text x="90.9" y="150.4" transform="rotate(-90 90.9 150.4)">15GND3</text>
<text x="92.9" y="151.2" transform="rotate(-90 92.9 151.2)">14LRCLK</text>
<text x="93.8" y="154.7">10OUTN</text>
<text x="94" y="152.7">11GND2</text>
<text x="95.3" y="150.7">12NC3</text>
<text x="102.7" y="155.8">9</text>
<text x="102.7" y="153.8">10</text>
<text x="102.7" y="151.8">11</text>
<text x="82" y="156.7">4SD_MODE</text>
<text x="94.9" y="156.7">9OUTP</text>
<text x="87.9" y="165.5" transform="rotate(-90 87.9 165.5)">5</text>
<text x="88.8" y="162.4" transform="rotate(-90 88.8 162.4)">5NC</text>
<text x="90" y="165.5" transform="rotate(-90 90 165.5)">6</text>
<text x="90.9" y="162.4" transform="rotate(-90 90.9 162.4)">6NC2</text>
<text x="92" y="165.5" transform="rotate(-90 92 165.5)">7</text>
<text x="92.9" y="162.4" transform="rotate(-90 92.9 162.4)">7VDD1</text>
<text x="94" y="165.5" transform="rotate(-90 94 165.5)">8</text>
<text x="94.9" y="162.4" transform="rotate(-90 94.9 162.4)">8VDD2</text>
</g>
<g font-size="1.4" fill="#808080">
<text x="68.4" y="31.7">C17</text>
<text x="74.5" y="31.7">100nF</text>
<text x="130.4" y="34.3" transform="rotate(-90 130.4 34.3)">C12</text>
<text x="134.4" y="34.2" transform="rotate(-90 134.4 34.2)">C11</text>
<text x="138.5" y="34.3" transform="rotate(-90 138.5 34.3)">C10</text>
<text x="152.7" y="34.3" transform="rotate(-90 152.7 34.3)">C42</text>
<text x="156.8" y="34.3" transform="rotate(-90 156.8 34.3)">C36</text>
<text x="160.8" y="34.3" transform="rotate(-90 160.8 34.3)">C41</text>
<text x="164.9" y="34.3" transform="rotate(-90 164.9 34.3)">C43</text>
<text x="169" y="34.3" transform="rotate(-90 169 34.3)">C47</text>
<text x="68.4" y="37.8">C16</text>
<text x="74.5" y="37.8">1uF</text>
<text x="130.4" y="39.8" transform="rotate(-90 130.4 39.8)">100nF</text>
<text x="134.4" y="39.8" transform="rotate(-90 134.4 39.8)">100nF</text>
<text x="138.5" y="39.2" transform="rotate(-90 138.5 39.2)">1uF</text>
<text x="152.7" y="39.2" transform="rotate(-90 152.7 39.2)">1uF</text>
<text x="156.8" y="40.8" transform="rotate(-90 156.8 40.8)">100nF</text>
<text x="160.8" y="40.8" transform="rotate(-90 160.8 40.8)">100nF</text>
<text x="164.9" y="40" transform="rotate(-90 164.9 40)">47uF</text>
<text x="169" y="39.2" transform="rotate(-90 169 39.2)">1uF</text>
<text x="100.9" y="45.9">C22</text>
<text x="108" y="45.9">0.47uF</text>
<text x="113.1" y="50">C23</text>
<text x="119.2" y="50">1uF</text>
<text x="64.3" y="58.1">C19</text>
<text x="70.4" y="58.1">100nF</text>
<text x="100.9" y="56.1">C24</text>
<text x="107" y="56.1">0.47uF</text>
<text x="64.3" y="62.2">C18</text>
<text x="70.4" y="62.2">1uF</text>
<text x="137" y="68.8">U1</text>
<text x="209.3" y="86.6">0.47uF</text>
<text x="217.2" y="86.6">C20</text>
<text x="210.3" y="94.7">0.47uF</text>
<text x="216.9" y="94.7">C1</text>
<text x="70.4" y="98.2">MAX98357A/BQFN16</text>
<text x="59.3" y="121.1">100nF</text>
<text x="59.3" y="125.2">100nF</text>
<text x="66.8" y="121.1">C13</text>
<text x="66.8" y="125.2">C14</text>
<text x="80.1" y="123.6">U5</text>
<text x="70.4" y="140.9">MAX98357A/BQFN16</text>
<text x="59.3" y="163.7">100nF</text>
<text x="59.3" y="167.8">100nF</text>
<text x="66.8" y="163.7">C26</text>
<text x="66.8" y="167.8">C28</text>
<text x="80.1" y="166.3">U7</text>
</g>
<g font-size="1.1" fill="#808080">
<text x="111.4" y="86.7" transform="rotate(-90 111.4 86.7)">TP28</text>
<text x="115.4" y="86.7" transform="rotate(-90 115.4 86.7)">TP29</text>
<text x="228.4" y="86" transform="rotate(-90 228.4 86)">TP16</text>
<text x="227.4" y="101.3">TP17</text>
<text x="224.3" y="140.9" transform="rotate(-90 224.3 140.9)">TP24</text>
<text x="228.4" y="140.9" transform="rotate(-90 228.4 140.9)">TP20</text>
<text x="232.5" y="140.9" transform="rotate(-90 232.5 140.9)">TP21</text>
<text x="236.5" y="140.9" transform="rotate(-90 236.5 140.9)">TP22</text>
<text x="240.6" y="140.9" transform="rotate(-90 240.6 140.9)">TP23</text>
</g>
</svg>
